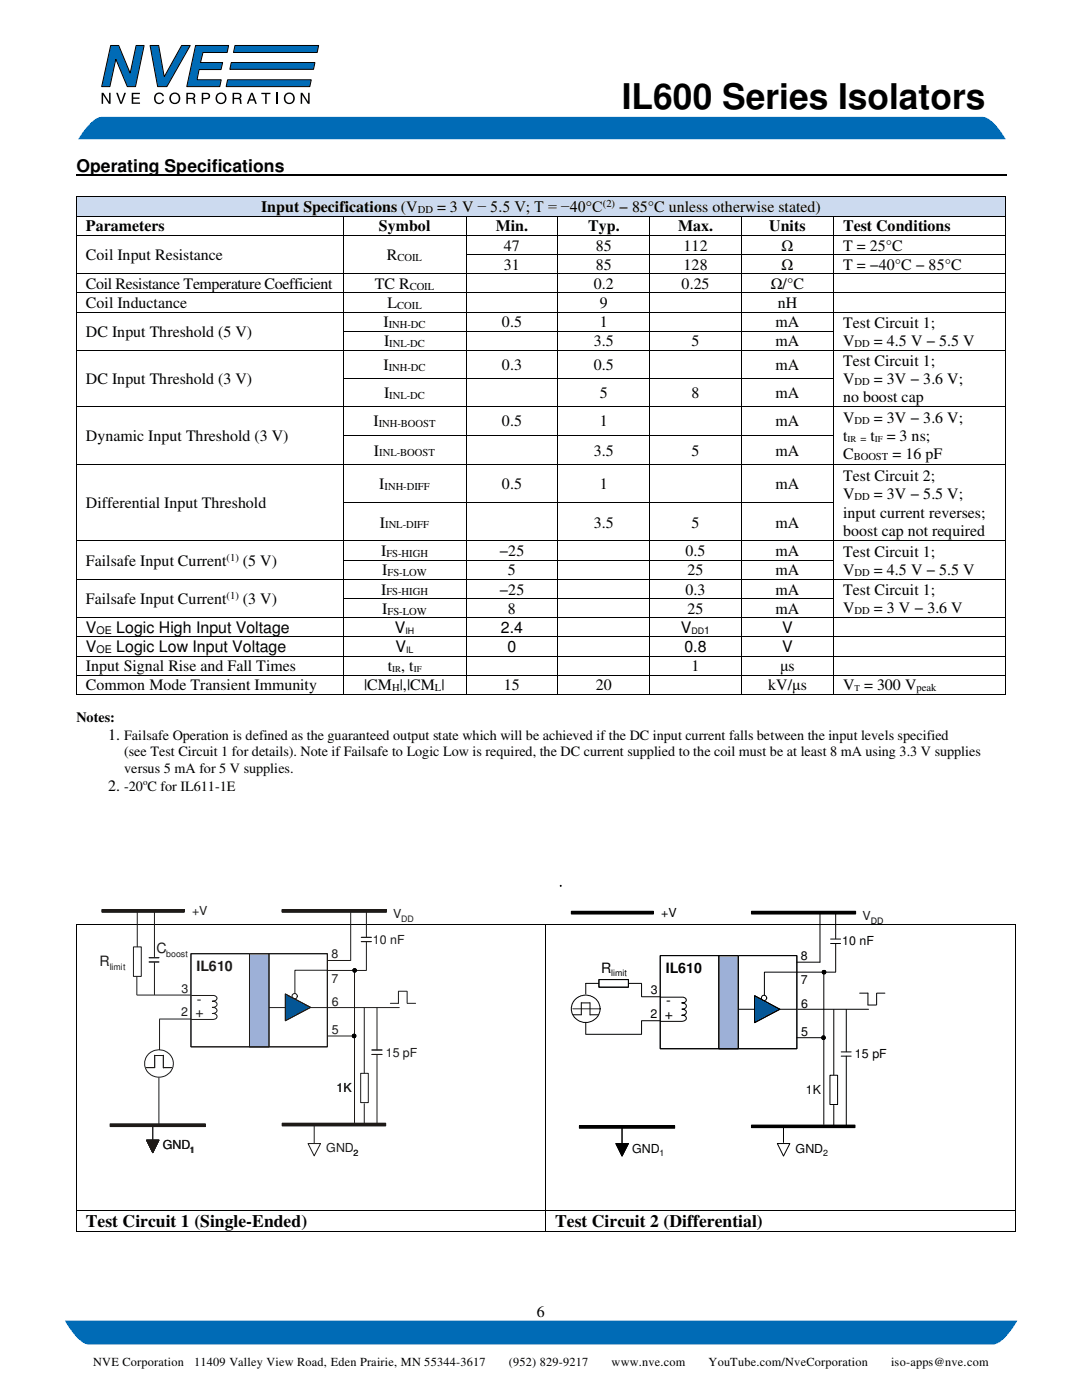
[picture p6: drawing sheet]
<svg xmlns="http://www.w3.org/2000/svg" width="216mm" height="279mm" viewBox="0 0 216 279" stroke-linecap="round" stroke-linejoin="round" font-family="sans-serif">
<path d="M22.1 9.1h1.6l2.3 5.5 1.2-5.5h1.6l-1.8 8.2h-1.6l-2.3-5.5-1.2 5.5h-1.6zM29.9 9.1h1.8l1.1 6.2 3.4-6.2h1.8l-4.7 8.2h-1.8zM39 9.1h6.6l-.3 1.4h-4.8l-.5 2h4.4l-.3 1.4h-4.4l-.4 2h4.8l-.2 1.4h-6.6z" fill="#006bb6"/>
<path d="M22.1 9.1h1.6l2.3 5.5 1.2-5.5h1.6l-1.8 8.2h-1.6l-2.3-5.5-1.2 5.5h-1.6zM29.9 9.1h1.8l1.1 6.2 3.4-6.2h1.8l-4.7 8.2h-1.8zM39 9.1h6.6l-.3 1.4h-4.8l-.5 2h4.4l-.3 1.4h-4.4l-.4 2h4.8l-.2 1.4h-6.6z" fill="none" stroke="#000" stroke-width=".2"/>
<path d="M46.9 9.1h16.7l-.3 1.4h-16.7zM46.1 12.5h16.7l-.2 1.3h-16.7zM45.4 15.9h16.7l-.3 1.4h-16.7z" fill="#006bb6"/>
<path d="M45.4 15.9h16.7l-.3 1.4h-16.7zM46.1 12.5h16.7l-.2 1.3h-16.7zM46.9 9.1h16.7l-.3 1.4h-16.7z" fill="none" stroke="#000" stroke-width=".2"/>
<g fill="#000">
<path d="M20.3 18.5h.3l1.2 1.8v-1.8h.3v2.2h-.4l-1.1-1.8v1.8h-.3zM23.2 18.5h.3l.7 1.9 .6-1.9h.3l-.8 2.2h-.3zM31.1 18.7a.97 .97 0 0 1 1.6 .5h-.3a.77 .77 0 0 0-1.1-.3 .77 .77 0 0 0-.2 1.1 .68 .68 0 0 0 .7 .5 .68 .68 0 0 0 .6-.6h.3a1.04 1.04 0 0 1-1.3 .8 1.04 1.04 0 0 1-.6-1.5zM52.1 18.5h1.9v.3h-.8v1.9h-.3v-1.9h-.8zM60 18.5h.4l1.1 1.8v-1.8h.3v2.2h-.4l-1.1-1.8v1.8h-.3zM26.3 18.5h1.6v.3h-1.3v.7h1.2v.2h-1.2v.8h1.3v.2h-1.6z"/>
<path d="M34.3 19a.83 .83 0 0 1 1.1 .1 .83 .83 0 0 1 0 1.1 .83 .83 0 0 1-1.1 .1 1.09 1.09 0 0 1 0-1.3zM33.7 19.6a1.15 1.15 0 0 0 2.3 0 1.15 1.15 0 0 0-2.3 0z"/>
<path d="M37.5 18.8h.9l.3 .3-.1 .3-1.1 .1zM37.2 18.5v2.2h.3v-.9h1l.2 .9h.4l-.2-.9-.2-.2a.6 .6 0 0 0 .2-.7 .6 .6 0 0 0-.7-.4z"/>
<path d="M40.6 18.8h.8l.2 .1v.5l-1 .1zM40.3 18.5v2.2h.3v-.9h.7a.64 .64 0 0 0 .6-.6 .64 .64 0 0 0-.6-.7z"/>
<path d="M43.5 19a.83 .83 0 0 1 1.2 .1 .83 .83 0 0 1 0 1.1 .83 .83 0 0 1-1.2 .1 1.09 1.09 0 0 1 0-1.3zM42.9 19.6a1.15 1.15 0 0 0 2.3 0 1.15 1.15 0 0 0-2.3 0z"/>
<path d="M46.7 18.8h.9l.3 .3-.1 .3-1.1 .1zM46.4 18.5v2.2h.3v-.9h1l.2 .9h.4l-.2-.9-.2-.2a.6 .6 0 0 0 .2-.7 .6 .6 0 0 0-.7-.4z"/>
<path d="M50.2 18.9l.4 .9h-.7zM50.1 18.5l-.9 2.2h.4l.2-.6h.9l.2 .6h.4l-.9-2.2z"/>
<path d="M57.2 19a.83 .83 0 0 1 1.1 .1 .83 .83 0 0 1 0 1.1 .83 .83 0 0 1-1.1 .1 1.09 1.09 0 0 1 0-1.3zM56.5 19.6a1.15 1.15 0 0 0 2.3 0 1.15 1.15 0 0 0-2.3 0z"/>
</g>
<path d="M55.3 18.5v2.2" fill="none" stroke="#000" stroke-width=".3"/>
<g fill="#006bb6">
<path d="M18.2 24.5a3.5 3.5 0 0 1 3.3-1.2h174.5a5.1 5.1 0 0 1 3.4 2.6l1.3 1.9h-185.1l1.3-1.9z"/>
<path d="M12.9 263.6h190.1a12.9 12.9 0 0 1-4.1 4.6l-.8 .1h-180.4a4.6 4.6 0 0 1-2.9-2z"/>
</g>
<path d="M15.2 34.9h185.8" fill="none" stroke="#000" stroke-width=".38"/>
<g fill="#ccdaef">
<path d="M15.3 39.4h185.3v3.7h-185.3z"/>
<path d="M17.1 39.4h181.7v3.7h-181.7z"/>
</g>
<g fill="#000">
<path d="M15.2 39.2h.1v.2h-.1zM200.6 39.2h.1v.2h-.1zM15.2 43.1h.1v.1h-.1zM15.2 46.9h.1v.1h-.1zM15.2 50.7h.1v.1h-.1zM15.2 54.5h.1v.2h-.1zM15.2 58.3h.1v.2h-.1zM68.4 43.1h.1v.1h-.1zM68.4 46.9h.1v.1h-.1zM68.4 50.7h.1v.1h-.1zM68.4 54.5h.1v.2h-.1zM68.4 58.3h.1v.2h-.1z"/>
<path d="M93 43.1h.1v.1h-.1zM93 46.9h.1v.1h-.1zM93 50.7h.1v.1h-.1zM93 54.5h.1v.2h-.1zM93 58.3h.1v.2h-.1zM111.3 43.1h.1v.1h-.1zM111.3 46.9h.1v.1h-.1zM111.3 50.7h.1v.1h-.1zM111.3 54.5h.1v.2h-.1zM111.3 58.3h.1v.2h-.1zM129.5 43.1h.2v.1h-.2zM129.5 46.9h.2v.1h-.2z"/>
<path d="M129.5 50.7h.2v.1h-.2zM129.5 54.5h.2v.2h-.2zM129.5 58.3h.2v.2h-.2zM147.9 43.1h.1v.1h-.1zM147.9 46.9h.1v.1h-.1zM147.9 50.7h.1v.1h-.1zM147.9 54.5h.1v.2h-.1zM147.9 58.3h.1v.2h-.1zM166.2 43.1h.2v.1h-.2zM166.2 46.9h.2v.1h-.2zM166.2 50.7h.2v.1h-.2zM166.2 54.5h.2v.2h-.2z"/>
<path d="M166.2 58.3h.2v.2h-.2zM200.6 43.1h.1v.1h-.1zM200.6 46.9h.1v.1h-.1zM200.6 50.7h.1v.1h-.1zM200.6 54.5h.1v.2h-.1zM200.6 58.3h.1v.2h-.1zM15.2 62.2h.1v.2h-.1zM15.2 66h.1v.2h-.1zM15.2 69.8h.1v.2h-.1zM15.2 75.5h.1v.2h-.1zM68.4 62.2h.1v.2h-.1zM68.4 66h.1v.2h-.1z"/>
<path d="M68.4 69.8h.1v.2h-.1zM68.4 75.5h.1v.2h-.1zM93 62.2h.1v.2h-.1zM93 66h.1v.2h-.1zM93 69.8h.1v.2h-.1zM93 75.5h.1v.2h-.1zM111.3 62.2h.1v.2h-.1zM111.3 66h.1v.2h-.1zM111.3 69.8h.1v.2h-.1zM111.3 75.5h.1v.2h-.1zM129.5 62.2h.2v.2h-.2zM129.5 66h.2v.2h-.2z"/>
<path d="M129.5 69.8h.2v.2h-.2zM129.5 75.5h.2v.2h-.2zM147.9 62.2h.1v.2h-.1zM147.9 66h.1v.2h-.1zM147.9 69.8h.1v.2h-.1zM147.9 75.5h.1v.2h-.1zM166.2 62.2h.2v.2h-.2zM166.2 66h.2v.2h-.2zM166.2 69.8h.2v.2h-.2zM166.2 75.5h.2v.2h-.2zM200.6 62.2h.1v.2h-.1zM200.6 66h.1v.2h-.1z"/>
<path d="M200.6 69.8h.1v.2h-.1zM200.6 75.5h.1v.2h-.1zM15.2 80.9h.1v.2h-.1zM15.2 86.8h.1v.2h-.1zM15.2 92.6h.1v.2h-.1zM68.4 80.9h.1v.2h-.1zM68.4 86.8h.1v.2h-.1zM68.4 92.6h.1v.2h-.1zM93 80.9h.1v.2h-.1zM93 86.8h.1v.2h-.1zM93 92.6h.1v.2h-.1zM111.3 80.9h.1v.2h-.1z"/>
<path d="M111.3 86.8h.1v.2h-.1zM111.3 92.6h.1v.2h-.1zM129.5 80.9h.2v.2h-.2zM129.5 86.8h.2v.2h-.2zM129.5 92.6h.2v.2h-.2zM147.9 80.9h.1v.2h-.1zM147.9 86.8h.1v.2h-.1zM147.9 92.6h.1v.2h-.1zM166.2 80.9h.2v.2h-.2zM166.2 86.8h.2v.2h-.2zM166.2 92.6h.2v.2h-.2zM200.6 80.9h.1v.2h-.1z"/>
<path d="M200.6 86.8h.1v.2h-.1zM200.6 92.6h.1v.2h-.1zM15.2 100.2h.1v.2h-.1zM15.2 107.9h.1v.1h-.1zM15.2 111.7h.1v.2h-.1zM15.2 115.5h.1v.2h-.1zM15.2 119.3h.1v.2h-.1zM68.4 100.2h.1v.2h-.1zM68.4 107.9h.1v.1h-.1zM68.4 111.7h.1v.2h-.1zM68.4 115.5h.1v.2h-.1zM68.4 119.3h.1v.2h-.1z"/>
<path d="M93 100.2h.1v.2h-.1zM93 107.9h.1v.1h-.1zM93 111.7h.1v.2h-.1zM93 115.5h.1v.2h-.1zM93 119.3h.1v.2h-.1zM111.3 100.2h.1v.2h-.1zM111.3 107.9h.1v.1h-.1zM111.3 111.7h.1v.2h-.1zM111.3 115.5h.1v.2h-.1zM111.3 119.3h.1v.2h-.1zM129.5 100.2h.2v.2h-.2zM129.5 107.9h.2v.1h-.2z"/>
<path d="M129.5 111.7h.2v.2h-.2zM129.5 115.5h.2v.2h-.2zM129.5 119.3h.2v.2h-.2zM147.9 100.2h.1v.2h-.1zM147.9 107.9h.1v.1h-.1zM147.9 111.7h.1v.2h-.1zM147.9 115.5h.1v.2h-.1zM147.9 119.3h.1v.2h-.1zM166.2 100.2h.2v.2h-.2zM166.2 107.9h.2v.1h-.2zM166.2 111.7h.2v.2h-.2zM166.2 115.5h.2v.2h-.2z"/>
<path d="M166.2 119.3h.2v.2h-.2zM200.6 100.2h.1v.2h-.1zM200.6 107.9h.1v.1h-.1zM200.6 111.7h.1v.2h-.1zM200.6 115.5h.1v.2h-.1zM200.6 119.3h.1v.2h-.1zM15.2 123.2h.1v.2h-.1zM15.2 127h.1v.2h-.1zM15.2 130.9h.1v.1h-.1zM15.2 134.7h.1v.1h-.1zM15.2 138.5h.1v.2h-.1zM68.4 123.2h.1v.2h-.1z"/>
<path d="M68.4 127h.1v.2h-.1zM68.4 130.9h.1v.1h-.1zM68.4 134.7h.1v.1h-.1zM68.4 138.5h.1v.2h-.1zM93 123.2h.1v.2h-.1zM93 127h.1v.2h-.1zM93 130.9h.1v.1h-.1zM93 134.7h.1v.1h-.1zM93 138.5h.1v.2h-.1zM111.3 123.2h.1v.2h-.1zM111.3 127h.1v.2h-.1zM111.3 130.9h.1v.1h-.1z"/>
<path d="M111.3 134.7h.1v.1h-.1zM111.3 138.5h.1v.2h-.1zM129.5 123.2h.2v.2h-.2zM129.5 127h.2v.2h-.2zM129.5 130.9h.2v.1h-.2zM129.5 134.7h.2v.1h-.2zM129.5 138.5h.2v.2h-.2zM147.9 123.2h.1v.2h-.1zM147.9 127h.1v.2h-.1zM147.9 130.9h.1v.1h-.1zM147.9 134.7h.1v.1h-.1zM147.9 138.5h.1v.2h-.1z"/>
<path d="M166.2 123.2h.2v.2h-.2zM166.2 127h.2v.2h-.2zM166.2 130.9h.2v.1h-.2zM166.2 134.7h.2v.1h-.2zM166.2 138.5h.2v.2h-.2zM200.6 123.2h.1v.2h-.1zM200.6 127h.1v.2h-.1zM200.6 130.9h.1v.1h-.1zM200.6 134.7h.1v.1h-.1zM200.6 138.5h.1v.2h-.1zM15.2 184.4h.1v.1h-.1zM108.8 184.4h.2v.1h-.2z"/>
<path d="M202.5 184.4h.1v.1h-.1zM15.2 241.4h.1v.2h-.1zM15.2 245.7h.1v.1h-.1zM108.8 241.4h.2v.2h-.2zM108.8 245.7h.2v.1h-.2zM202.5 241.4h.1v.2h-.1zM202.5 245.7h.1v.1h-.1z"/>
</g>
<g fill="none" stroke="#000" stroke-width=".2">
<path d="M15.2 39.4v3.7M15.3 39.3h185.3M200.7 39.4v3.7M15.2 43.2v3.7M15.2 47v3.7M15.2 50.8v3.7M15.2 54.7v3.6M15.2 58.5v3.7M15.3 43.1h53.1M15.3 46.9h53.1M15.3 54.6h53.1M15.3 58.4h53.1"/>
<path d="M68.5 43.2v3.7M68.5 47v3.7M68.5 50.8v3.7M68.5 54.7v3.6M68.5 58.5v3.7M68.5 43.1h24.5M68.5 46.9h24.5M68.5 54.6h24.5M68.5 58.4h24.5M93 43.2v3.7M93 47v3.7M93 50.8v3.7"/>
<path d="M93 54.7v3.6M93 58.5v3.7M93.1 43.1h18.2M93.1 46.9h18.2M93.1 50.8h18.2M93.1 54.6h18.2M93.1 58.4h18.2M111.3 43.2v3.7M111.3 47v3.7M111.3 50.8v3.7M111.3 54.7v3.6M111.3 58.5v3.7"/>
<path d="M111.4 43.1h18.1M111.4 46.9h18.1M111.4 50.8h18.1M111.4 54.6h18.1M111.4 58.4h18.1M129.6 43.2v3.7M129.6 47v3.7M129.6 50.8v3.7M129.6 54.7v3.6M129.6 58.5v3.7M129.7 43.1h18.2M129.7 46.9h18.2"/>
<path d="M129.7 50.8h18.2M129.7 54.6h18.2M129.7 58.4h18.2M148 43.2v3.7M148 47v3.7M148 50.8v3.7M148 54.7v3.6M148 58.5v3.7M148 43.1h18.2M148 46.9h18.2M148 50.8h18.2M148 54.6h18.2"/>
<path d="M148 58.4h18.2M166.3 43.2v3.7M166.3 47v3.7M166.3 50.8v3.7M166.3 54.7v3.6M166.3 58.5v3.7M166.4 43.1h34.2M166.4 46.9h34.2M166.4 50.8h34.2M166.4 54.6h34.2M166.4 58.4h34.2M200.7 43.2v3.7"/>
<path d="M200.7 47v3.7M200.7 50.8v3.7M200.7 54.7v3.6M200.7 58.5v3.7M15.2 62.4v3.6M15.2 66.2v3.6M15.2 70v5.5M15.2 75.7v5.2M15.3 62.3h53.1M15.3 69.9h53.1M68.5 62.4v3.6M68.5 66.2v3.6"/>
<path d="M68.5 70v5.5M68.5 75.7v5.2M68.5 62.3h24.5M68.5 66.1h24.5M68.5 69.9h24.5M68.5 75.6h24.5M93 62.4v3.6M93 66.2v3.6M93 70v5.5M93 75.7v5.2M93.1 62.3h18.2M93.1 66.1h18.2"/>
<path d="M93.1 69.9h18.2M93.1 75.6h18.2M111.3 62.4v3.6M111.3 66.2v3.6M111.3 70v5.5M111.3 75.7v5.2M111.4 62.3h18.1M111.4 66.1h18.1M111.4 69.9h18.1M111.4 75.6h18.1M129.6 62.4v3.6M129.6 66.2v3.6"/>
<path d="M129.6 70v5.5M129.6 75.7v5.2M129.7 62.3h18.2M129.7 66.1h18.2M129.7 69.9h18.2M129.7 75.6h18.2M148 62.4v3.6M148 66.2v3.6M148 70v5.5M148 75.7v5.2M148 62.3h18.2M148 66.1h18.2"/>
<path d="M148 69.9h18.2M148 75.6h18.2M166.3 62.4v3.6M166.3 66.2v3.6M166.3 70v5.5M166.3 75.7v5.2M166.4 62.3h34.2M166.4 69.9h34.2M200.7 62.4v3.6M200.7 66.2v3.6M200.7 70v5.5M200.7 75.7v5.2"/>
<path d="M15.2 81.1v5.7M15.2 87v5.6M15.2 92.8v7.4M15.3 81h53.1M15.3 92.7h53.1M68.5 81.1v5.7M68.5 87v5.6M68.5 92.8v7.4M68.5 81h24.5M68.5 86.9h24.5M68.5 92.7h24.5M93 81.1v5.7"/>
<path d="M93 87v5.6M93 92.8v7.4M93.1 81h18.2M93.1 86.9h18.2M93.1 92.7h18.2M111.3 81.1v5.7M111.3 87v5.6M111.3 92.8v7.4M111.4 81h18.1M111.4 86.9h18.1M111.4 92.7h18.1M129.6 81.1v5.7"/>
<path d="M129.6 87v5.6M129.6 92.8v7.4M129.7 81h18.2M129.7 86.9h18.2M129.7 92.7h18.2M148 81.1v5.7M148 87v5.6M148 92.8v7.4M148 81h18.2M148 86.9h18.2M148 92.7h18.2M166.3 81.1v5.7"/>
<path d="M166.3 87v5.6M166.3 92.8v7.4M166.4 81h34.2M166.4 92.7h34.2M200.7 81.1v5.7M200.7 87v5.6M200.7 92.8v7.4M15.2 100.4v7.5M15.2 108v3.7M15.2 111.9v3.6M15.2 115.7v3.6M15.2 119.5v3.7"/>
<path d="M15.3 108h53.1M15.3 115.6h53.1M68.5 100.4v7.5M68.5 108v3.7M68.5 111.9v3.6M68.5 115.7v3.6M68.5 119.5v3.7M68.5 100.3h24.5M68.5 108h24.5M68.5 111.8h24.5M68.5 115.6h24.5M68.5 119.4h24.5"/>
<path d="M93 100.4v7.5M93 108v3.7M93 111.9v3.6M93 115.7v3.6M93 119.5v3.7M93.1 100.3h18.2M93.1 108h18.2M93.1 111.8h18.2M93.1 115.6h18.2M93.1 119.4h18.2M111.3 100.4v7.5M111.3 108v3.7"/>
<path d="M111.3 111.9v3.6M111.3 115.7v3.6M111.3 119.5v3.7M111.4 100.3h18.1M111.4 108h18.1M111.4 111.8h18.1M111.4 115.6h18.1M111.4 119.4h18.1M129.6 100.4v7.5M129.6 108v3.7M129.6 111.9v3.6M129.6 115.7v3.6"/>
<path d="M129.6 119.5v3.7M129.7 100.3h18.2M129.7 108h18.2M129.7 111.8h18.2M129.7 115.6h18.2M129.7 119.4h18.2M148 100.4v7.5M148 108v3.7M148 111.9v3.6M148 115.7v3.6M148 119.5v3.7M148 100.3h18.2"/>
<path d="M148 108h18.2M148 111.8h18.2M148 115.6h18.2M148 119.4h18.2M166.3 100.4v7.5M166.3 108v3.7M166.3 111.9v3.6M166.3 115.7v3.6M166.3 119.5v3.7M166.4 108h34.2M166.4 115.6h34.2M200.7 100.4v7.5"/>
<path d="M200.7 108v3.7M200.7 111.9v3.6M200.7 115.7v3.6M200.7 119.5v3.7M15.2 123.4v3.6M15.2 127.2v3.7M15.2 131v3.7M15.2 134.8v3.7M15.3 123.3h53.1M15.3 127.1h53.1M15.3 130.9h53.1M15.3 134.7h53.1"/>
<path d="M15.3 138.6h53.1M68.5 123.4v3.6M68.5 127.2v3.7M68.5 131v3.7M68.5 134.8v3.7M68.5 123.3h24.5M68.5 127.1h24.5M68.5 130.9h24.5M68.5 134.7h24.5M68.5 138.6h24.5M93 123.4v3.6M93 127.2v3.7"/>
<path d="M93 131v3.7M93 134.8v3.7M93.1 123.3h18.2M93.1 127.1h18.2M93.1 130.9h18.2M93.1 134.7h18.2M93.1 138.6h18.2M111.3 123.4v3.6M111.3 127.2v3.7M111.3 131v3.7M111.3 134.8v3.7M111.4 123.3h18.1"/>
<path d="M111.4 127.1h18.1M111.4 130.9h18.1M111.4 134.7h18.1M111.4 138.6h18.1M129.6 123.4v3.6M129.6 127.2v3.7M129.6 131v3.7M129.6 134.8v3.7M129.7 123.3h18.2M129.7 127.1h18.2M129.7 130.9h18.2M129.7 134.7h18.2"/>
<path d="M129.7 138.6h18.2M148 123.4v3.6M148 127.2v3.7M148 131v3.7M148 134.8v3.7M148 123.3h18.2M148 127.1h18.2M148 130.9h18.2M148 134.7h18.2M148 138.6h18.2M166.3 123.4v3.6M166.3 127.2v3.7"/>
<path d="M166.3 131v3.7M166.3 134.8v3.7M166.4 123.3h34.2M166.4 127.1h34.2M166.4 130.9h34.2M166.4 134.7h34.2M166.4 138.6h34.2M200.7 123.4v3.6M200.7 127.2v3.7M200.7 131v3.7M200.7 134.8v3.7M15.2 184.5v56.9"/>
<path d="M15.3 184.4h93.5M108.9 184.5v56.9M109 184.4h93.5M202.6 184.5v56.9M15.2 241.6v4.1M15.3 241.5h93.5M15.3 245.7h93.5M108.9 241.6v4.1M109 241.5h93.5M109 245.7h93.5M202.6 241.6v4.1"/>
</g>
<path d="M38.1 190.3h27.2v18.6h-27.2z" fill-rule="evenodd" fill="#fff"/>
<path d="M38.1 190.3h27.2v18.6h-27.2z" fill="none" stroke="#000" stroke-width=".2"/>
<path d="M26.6 189h1.6v5.9h-1.6zM27.3 198.6h10.7M38.1 190.3h27.2v18.6h-27.2zM31.8 203.4h6.3M31.8 203.5v6" fill="none" stroke="#1f1a17" stroke-width=".2"/>
<path d="M20.4 181.5h16.3v.5h-16.3z" fill-rule="evenodd" fill="#1f1a17"/>
<path d="M20.4 181.5h16.3v.5h-16.3zM27.3 194.9v3.6M27.4 181.7v7.2" fill="none" stroke="#1f1a17" stroke-width=".2"/>
<path d="M56.3 181.5h20.8v.5h-20.8z" fill-rule="evenodd" fill="#1f1a17"/>
<path d="M56.3 181.5h20.8v.5h-20.8z" fill="none" stroke="#1f1a17" stroke-width=".2"/>
<path d="M56.3 224.2h20.7v.5h-20.7z" fill-rule="evenodd" fill="#1f1a17"/>
<path d="M65.4 191.7h4.5M70 181.9v9.8M70.7 193.7v30.4M65.4 206.8h5.3M56.3 224.2h20.7v.5h-20.7zM61.5 228.2h2.5l-1.3 2.5zM62.7 224.3v3.8" fill="none" stroke="#1f1a17" stroke-width=".2"/>
<path d="M22 224.3h19v.5h-19z" fill-rule="evenodd" fill="#1f1a17"/>
<path d="M22 224.3h19v.5h-19zM30.5 224.5v3.2" fill="none" stroke="#1f1a17" stroke-width=".2"/>
<path d="M29.3 227.5h2.4l-1.2 2.5z" fill="#1f1a17"/>
<g fill="none" stroke="#1f1a17" stroke-width=".2">
<path d="M29.8 191.1h1.9M29.8 192h1.9M30.8 181.7v9.2M30.8 192.1v6.4M65.3 193.7h7.8M72.1 187.1h2M72.1 187.9h2M73.1 181.7v5.2M73.1 188v5.6M81.2 197.8l-1.7 .1v2.3h-1.6M81.2 197.9v2.3M29.6 210.4a2.82 2.82 0 0 1 3.9-.3 2.82 2.82 0 0 1 .4 4l-.9 .6-.7 .2-.9 .1a2.94 2.94 0 0 1-2.5-2.4l.1-1.3z"/>
<path d="M30.9 210.6v2.5h-1.7M30.9 210.7h1.6M31.7 215.1v9.4M32.6 213.1h1.6M32.6 210.6v2.5M65.5 201.1h14.2M72 214.2h1.5v5.8h-1.5zM72.7 201.2v13M74.2 209.6h2M74.2 210.4h2M75.2 201.1v8.4M75.2 210.4v14"/>
<path d="M81.3 200.2h1.6M29.3 227.5h2.4l-1.2 2.5zM72.7 220.3v3.9"/>
</g>
<path d="M20.4 181.5h16.3v.5h-16.3z" fill-rule="evenodd" fill="#1f1a17"/>
<path d="M20.4 181.5h16.3v.5h-16.3z" fill="none" stroke="#1f1a17" stroke-width=".2"/>
<path d="M56.3 181.5h20.8v.5h-20.8z" fill-rule="evenodd" fill="#1f1a17"/>
<path d="M56.3 181.5h20.8v.5h-20.8zM30.5 224.5v3.2" fill="none" stroke="#1f1a17" stroke-width=".2"/>
<path d="M29.3 227.5h2.4l-1.2 2.5z" fill="#1f1a17"/>
<g fill="none" stroke="#1f1a17" stroke-width=".2">
<path d="M29.8 191.1h1.9M29.8 192h1.9M58.3 198.6l.3-.3h.4a.54 .54 0 0 1 .2 .9 .54 .54 0 0 1-.9-.2zM72.1 187.1h2M72.1 187.9h2M30.9 210.6v2.5h-1.7M30.9 210.7h1.6M32.6 213.1h1.6M32.6 210.6v2.5M53.6 201.1h11.7M74.2 209.6h2M74.2 210.4h2"/>
<path d="M29.3 227.5h2.4l-1.2 2.5z"/>
</g>
<path d="M56.9 198.4l5.1 2.6-5.1 2.7z" fill="#00559b"/>
<path d="M56.9 198.4l5.1 2.6-5.1 2.7z" fill="none" stroke="#1f1a17" stroke-width=".2"/>
<path d="M49.8 190.3h3.9v18.6h-3.9z" fill-rule="evenodd" fill="#9db0d7"/>
<path d="M38.2 198.7h4.5a.58 .58 0 0 1 .6 .6 .58 .58 0 0 1-.7 .5h-.2l.7 .2 .2 .3v.4l-.3 .2-.6 .1 .4 .1a.58 .58 0 0 1 .5 .6 .58 .58 0 0 1-.7 .5l-.2 .1h.5l.4 .4-.1 .5-.4 .2-4.6 .1M49.8 190.3h3.9v18.6h-3.9zM65.3 193.6h-6.5v4.7" fill="none" stroke="#1f1a17" stroke-width=".2"/>
<g fill="#000">
<path d="M70.3 206.6a.37 .37 0 0 1 .6-.2 .37 .37 0 0 1 0 .6 .37 .37 0 0 1-.6-.1z" fill-rule="evenodd"/>
<circle cx="70.8" cy="193.7" r=".36"/>
</g>
<g fill="none" stroke="#000" stroke-width=".2">
<path d="M70.3 206.6a.37 .37 0 0 1 .6-.2 .37 .37 0 0 1 0 .6 .37 .37 0 0 1-.6-.1z"/>
<circle cx="70.8" cy="193.7" r=".36"/>
</g>
<path d="M131.7 190.7h27.3v18.6h-27.3z" fill-rule="evenodd" fill="#fff"/>
<g fill="none" stroke="#000" stroke-width=".2">
<path d="M114 181.9h16.4v.5h-16.4zM116.9 196.3v2.1M128 196.3v2.6M128.1 198.9h3.6M131.7 190.7h27.3v18.6h-27.3zM149.9 181.9h20.8v.5h-20.8zM159 194h7.7M163.6 182.2v9.8h-4.6M164.4 194.1v30.3M165.7 187.4h2M165.7 188.3h2M166.8 182.1v5.2"/>
<path d="M166.8 188.3v5.7M171.5 198.2h1.7v2.3M174.9 198.2v2.3M175 198.2h1.6M128.1 203.7h3.6M147.2 201.4h11.7M159 207.1h5.3M159.2 201.4h14.1M165.6 214.6h1.5v5.8h-1.5zM166.4 201.5v13M167.9 209.9h1.9M167.9 210.8h1.9"/>
<path d="M168.9 201.5v8.4M168.9 210.8v13.9M173.2 200.6h1.6M115.6 224.7h19v.5h-19zM122.9 228.2h2.5l-1.3 2.5zM124.1 224.9v3.2M149.9 224.5h20.7v.5h-20.7zM155.1 228.2h2.5l-1.3 2.5zM156.3 224.7v3.3M166.4 220.6v4"/>
<circle cx="152.5" cy="199.2" r=".54"/>
</g>
<g fill="#000">
<path d="M122.9 228.2h2.5l-1.3 2.5z"/>
<path d="M114 181.9h16.4v.5h-16.4z" fill-rule="evenodd"/>
<path d="M149.9 181.9h20.8v.5h-20.8z" fill-rule="evenodd"/>
<path d="M115.6 224.7h19v.5h-19z" fill-rule="evenodd"/>
<path d="M149.9 224.5h20.7v.5h-20.7z" fill-rule="evenodd"/>
</g>
<path d="M150.6 198.7l5 2.7-5 2.7z" fill="#00559b"/>
<path d="M150.6 198.7l5 2.7-5 2.7z" fill="none" stroke="#000" stroke-width=".2"/>
<path d="M143.4 190.7h3.9v18.6h-3.9z" fill-rule="evenodd" fill="#9db0d7"/>
<path d="M116.9 196.3h11.1M131.9 199h4.5a.58 .58 0 0 1 .6 .6 .58 .58 0 0 1-.7 .6h-.2h.3l.5 .3v.4l-.3 .4-.5 .1a.61 .61 0 0 1 .9 .5 .61 .61 0 0 1-.7 .7h-.2a.67 .67 0 0 1 .8 .9l-.8 .3h-4.3M143.4 190.7h3.9v18.6h-3.9zM158.9 194h-6.4v4.6M116.9 204.1v2.2M116.9 206.4h11.1M128 203.8v2.5" fill="none" stroke="#000" stroke-width=".2"/>
<path d="M119.5 195.5h5.9v1.5h-5.9z" fill="#fff"/>
<g fill="none" stroke="#000" stroke-width=".2">
<path d="M111.8 176.7h.2v.2h-.2zM114.6 199.7a2.84 2.84 0 0 1 3.8-.7 2.84 2.84 0 0 1 .9 3.9 3.4 3.4 0 0 1-2 1.1h-.9a2.95 2.95 0 0 1-2.4-2.4l.2-1.2zM119.5 195.5h5.9v1.5h-5.9zM116 200.2h1.7M116 200.1v2.4h-1.6M117.7 200.1v2.5M117.8 202.5h1.6M164 206.9l.5-.1 .2 .4-.2 .2h-.3l-.2-.2z"/>
<circle cx="164.4" cy="194" r=".35"/>
</g>
<g fill="#000">
<path d="M164 206.9l.5-.1 .2 .4-.2 .2h-.3l-.2-.2z" fill-rule="evenodd"/>
<circle cx="164.4" cy="194" r=".35"/>
</g>
<g fill="#000">
<path d="M111.8 176.7h.2v.2h-.2z"/>
<path d="M114.2 201.3l.1 .1zM114.3 201.3h5.4v.1h-5.4zM119.7 201.3l.1 .1z"/>
</g>
<text font-size="7.1" x="124.1" y="21.8">IL600 Series Isolators</text>
<g font-size="3.5">
<text x="15.2" y="34.4">Operating Specifications</text>
<text x="17.1" y="244.9">Test Circuit 1 (Single-Ended)</text>
<text x="110.8" y="244.9">Test Circuit 2 (Differential)</text>
</g>
<g font-size="3.2">
<text x="17.1" y="46.2">Parameters</text>
<text x="52.1" y="42.3">Input Specifications (V</text>
<text x="75.6" y="46.2">Symbol</text>
<text x="87.2" y="42.3">= 3 V − 5.5 V; T = −40°C</text>
<text x="98.9" y="46.2">Min.</text>
<text x="117.3" y="46.2">Typ.</text>
<text x="123.5" y="42.3">− 85°C unless otherwise stated)</text>
<text x="135.3" y="46.2">Max.</text>
<text x="153.5" y="46.2">Units</text>
<text x="168.2" y="46.2">Test Conditions</text>
<text x="17.1" y="51.9">Coil Input Resistance</text>
<text x="77.2" y="51.9">R</text>
<text x="100.5" y="50">47</text>
<text x="100.5" y="53.8">31</text>
<text x="118.9" y="50">85</text>
<text x="118.9" y="53.8">85</text>
<text x="136.4" y="50">112</text>
<text x="136.4" y="53.8">128</text>
<text x="156" y="50">Ω</text>
<text x="156" y="53.8">Ω</text>
<text x="168.2" y="50">T = 25°C</text>
<text x="168.2" y="53.8">T = −40°C − 85°C</text>
<text x="17.1" y="57.7">Coil Resistance Temperature Coefficient</text>
<text x="74.8" y="57.7">TC R</text>
<text x="118.5" y="57.7">0.2</text>
<text x="136" y="57.7">0.25</text>
<text x="153.8" y="57.7">Ω/°C</text>
<text x="17.1" y="61.5">Coil Inductance</text>
<text x="76.5" y="65.3">I</text>
<text x="77.3" y="61.5">L</text>
<text x="100.2" y="65.3">0.5</text>
<text x="119.7" y="61.5">9</text>
<text x="119.7" y="65.3">1</text>
<text x="154.7" y="65.3">mA</text>
<text x="155.2" y="61.5">nH</text>
<text x="168.2" y="65.4">Test Circuit 1;</text>
<text x="17.1" y="67.2">DC Input Threshold (5 V)</text>
<text x="76.6" y="69.1">I</text>
<text x="118.5" y="69.1">3.5</text>
<text x="138" y="69.1">5</text>
<text x="154.7" y="69.1">mA</text>
<text x="168.2" y="69">V</text>
<text x="174.4" y="69">= 4.5 V − 5.5 V</text>
<text x="17.1" y="76.6">DC Input Threshold (3 V)</text>
<text x="76.5" y="73.9">I</text>
<text x="100.2" y="73.9">0.3</text>
<text x="118.5" y="73.9">0.5</text>
<text x="154.7" y="73.9">mA</text>
<text x="168.2" y="73">Test Circuit 1;</text>
<text x="168.2" y="76.6">V</text>
<text x="174.4" y="76.6">= 3V − 3.6 V;</text>
<text x="76.6" y="79.5">I</text>
<text x="119.7" y="79.5">5</text>
<text x="138" y="79.5">8</text>
<text x="154.7" y="79.5">mA</text>
<text x="168.2" y="80.3">no boost cap</text>
<text x="17.1" y="88">Dynamic Input Threshold (3 V)</text>
<text x="74.5" y="85.1">I</text>
<text x="100.2" y="85.1">0.5</text>
<text x="119.7" y="85.1">1</text>
<text x="154.7" y="85.1">mA</text>
<text x="168.2" y="84.4">V</text>
<text x="168.2" y="88">t</text>
<text x="173.7" y="88">t</text>
<text x="174.4" y="84.4">= 3V − 3.6 V;</text>
<text x="177" y="88">= 3 ns;</text>
<text x="74.6" y="90.9">I</text>
<text x="118.5" y="90.9">3.5</text>
<text x="138" y="90.9">5</text>
<text x="154.7" y="90.9">mA</text>
<text x="168.2" y="91.7">C</text>
<text x="178.1" y="91.7">= 16 pF</text>
<text x="17.1" y="101.5">Differential Input Threshold</text>
<text x="75.6" y="97.7">I</text>
<text x="100.2" y="97.7">0.5</text>
<text x="119.7" y="97.7">1</text>
<text x="154.7" y="97.7">mA</text>
<text x="168.2" y="96">Test Circuit 2;</text>
<text x="168.2" y="99.7">V</text>
<text x="174.4" y="99.7">= 3V − 5.5 V;</text>
<text x="75.8" y="105.3">I</text>
<text x="118.5" y="105.3">3.5</text>
<text x="138" y="105.3">5</text>
<text x="154.7" y="105.3">mA</text>
<text x="168.2" y="103.3">input current reverses;</text>
<text x="168.2" y="106.9">boost cap not required</text>
<text x="17.1" y="112.9">Failsafe Input Current</text>
<text x="48.5" y="112.9">(5 V)</text>
<text x="76" y="111">I</text>
<text x="99.7" y="111">−25</text>
<text x="136.8" y="111">0.5</text>
<text x="154.7" y="111">mA</text>
<text x="168.2" y="111.1">Test Circuit 1;</text>
<text x="76" y="118.7">I</text>
<text x="76.2" y="114.9">I</text>
<text x="99.7" y="118.7">−25</text>
<text x="101.3" y="114.9">5</text>
<text x="136.8" y="118.7">0.3</text>
<text x="137.2" y="114.9">25</text>
<text x="154.7" y="114.9">mA</text>
<text x="154.7" y="118.7">mA</text>
<text x="168.2" y="114.8">V</text>
<text x="168.2" y="118.7">Test Circuit 1;</text>
<text x="174.4" y="114.8">= 4.5 V − 5.5 V</text>
<text x="17.1" y="120.6">Failsafe Input Current</text>
<text x="48.5" y="120.6">(3 V)</text>
<text x="76.2" y="122.5">I</text>
<text x="101.3" y="122.5">8</text>
<text x="137.2" y="122.5">25</text>
<text x="154.7" y="122.5">mA</text>
<text x="168.2" y="122.4">V</text>
<text x="174.4" y="122.4">= 3 V − 3.6 V</text>
<text x="17.1" y="126.3">V</text>
<text x="17.1" y="130.1">V</text>
<text x="23.2" y="126.3">Logic High Input Voltage</text>
<text x="23.2" y="130.1">Logic Low Input Voltage</text>
<text x="78.8" y="126.3">V</text>
<text x="78.9" y="130.1">V</text>
<text x="99.9" y="126.3">2.4</text>
<text x="101.3" y="130.1">0</text>
<text x="135.8" y="126.3">V</text>
<text x="136.6" y="130.1">0.8</text>
<text x="156.1" y="126.3">V</text>
<text x="156.1" y="130.1">V</text>
<text x="17.1" y="134">Input Signal Rise and Fall Times</text>
<text x="17.1" y="137.8">Common Mode Transient Immunity</text>
<text x="72.7" y="137.8">|CM |,|CM |</text>
<text x="77.4" y="134">t , t</text>
<text x="100.5" y="137.8">15</text>
<text x="118.9" y="137.8">20</text>
<text x="138" y="134">1</text>
<text x="153.3" y="137.8">kV/μs</text>
<text x="155.7" y="134">μs</text>
<text x="168.2" y="137.8">V = 300 V</text>
<text x="21.6" y="147.7">1. Failsafe Operation is defined as the guaranteed output state which will be achieved if the DC input current falls between the input levels specified</text>
<text x="21.6" y="157.8">2. -20 C for IL611-1E</text>
<text x="107.1" y="262.8">6</text>
</g>
<g font-size="2.8">
<text x="15.2" y="144.1">Notes:</text>
<text x="24.8" y="151">(see Test Circuit 1 for details). Note if Failsafe to Logic Low is required, the DC current supplied to the coil must be at least 8 mA using 3.3 V supplies</text>
<text x="24.8" y="154.2">versus 5 mA for 5 V supplies.</text>
<text x="119.9" y="194.1">R</text>
<text x="132.8" y="194.1">IL610</text>
<text x="132.7" y="203.4">+</text>
<text x="132.9" y="200.6">-</text>
</g>
<g font-size="2.8" fill="#1f1a17">
<text x="31.2" y="190.2">C</text>
<text x="19.9" y="192.8">R</text>
<text x="39.2" y="193.8">IL610</text>
<text x="39" y="203">+</text>
<text x="39.3" y="200.3">-</text>
</g>
<g font-size="2.5" fill="#1f1a17">
<text x="38.3" y="182.6">+V</text>
<text x="78.4" y="183.3">V</text>
<text x="172.1" y="183.6">V</text>
<text x="66.1" y="191.3">8</text>
<text x="74.4" y="188.3">10 nF</text>
<text x="66.1" y="196.1">7</text>
<text x="36.2" y="202.9">2</text>
<text x="36.2" y="198.1">3</text>
<text x="66.2" y="200.7">6</text>
<text x="66.2" y="206.4">5</text>
<text x="77" y="210.9">15 pF</text>
<text x="67.1" y="218">1K</text>
<text x="32.5" y="229.3">GND</text>
<text x="65.1" y="230">GND</text>
</g>
<g font-size="2.5">
<text x="132" y="183">+V</text>
<text x="159.8" y="191.6">8</text>
<text x="168.1" y="188.7">10 nF</text>
<text x="159.8" y="196.5">7</text>
<text x="129.8" y="203.2">2</text>
<text x="129.9" y="198.5">3</text>
<text x="159.9" y="201.1">6</text>
<text x="159.9" y="206.8">5</text>
<text x="170.6" y="211.2">15 pF</text>
<text x="160.8" y="218.4">1K</text>
<text x="126.1" y="230">GND</text>
<text x="158.7" y="230">GND</text>
<text x="18.6" y="272.7">NVE Corporation</text>
<text x="38.7" y="272.7">11409 Valley View Road, Eden Prairie, MN 55344-3617</text>
<text x="101.6" y="272.7">(952) 829-9217</text>
<text x="122" y="272.7">www.nve.com</text>
<text x="141.4" y="272.7">YouTube.com/NveCorporation</text>
<text x="177.8" y="272.7">iso-apps@nve.com</text>
</g>
<g font-size="2.1">
<text x="120.3" y="41.3">(2)</text>
<text x="83.4" y="42.5">DD</text>
<text x="79.3" y="52.1">COIL</text>
<text x="81.7" y="57.8">COIL</text>
<text x="77.6" y="65.5">INH-DC</text>
<text x="79.2" y="61.6">COIL</text>
<text x="77.7" y="69.3">INL-DC</text>
<text x="170.5" y="69.2">DD</text>
<text x="77.6" y="74.1">INH-DC</text>
<text x="170.5" y="76.8">DD</text>
<text x="77.7" y="79.6">INL-DC</text>
<text x="75.6" y="85.3">INH-BOOST</text>
<text x="170.5" y="84.5">DD</text>
<text x="171.7" y="88.2">=</text>
<text x="75.6" y="91.1">INL-BOOST</text>
<text x="170.3" y="91.8">BOOST</text>
<text x="76.7" y="97.8">INH-DIFF</text>
<text x="170.5" y="99.8">DD</text>
<text x="76.8" y="105.5">INL-DIFF</text>
<text x="45.2" y="111.9">(1)</text>
<text x="77.1" y="111.2">FS-HIGH</text>
<text x="45.2" y="119.5">(1)</text>
<text x="77.1" y="118.8">FS-HIGH</text>
<text x="77.3" y="115">FS-LOW</text>
<text x="170.5" y="114.9">DD</text>
<text x="77.3" y="122.7">FS-LOW</text>
<text x="170.5" y="122.6">DD</text>
<text x="19.3" y="126.5">OE</text>
<text x="19.3" y="130.3">OE</text>
<text x="140.5" y="126.5">1</text>
<text x="78.2" y="138">H</text>
<text x="86.8" y="138">L</text>
<text x="182.9" y="138">peak</text>
</g>
<g font-size="1.8">
<text x="169.1" y="88.2">IR</text>
<text x="174.6" y="88.2">IF</text>
<text x="80.9" y="126.5">IH</text>
<text x="81" y="130.3">IL</text>
<text x="138" y="126.5">DD</text>
<text x="78.3" y="134.2">IR</text>
<text x="82.5" y="134.2">IF</text>
<text x="170.5" y="138">T</text>
<text x="28.6" y="156.7">o</text>
<text x="173.7" y="184.4">DD</text>
<text x="122" y="194.9">limit</text>
<text x="131.6" y="230.8">1</text>
<text x="164.3" y="230.8">2</text>
</g>
<g font-size="1.8" fill="#1f1a17">
<text x="80.1" y="184">DD</text>
<text x="33.2" y="190.9">boost</text>
<text x="21.9" y="193.5">limit</text>
<text x="37.8" y="230">1</text>
<text x="70.6" y="230.7">2</text>
</g>
</svg>
